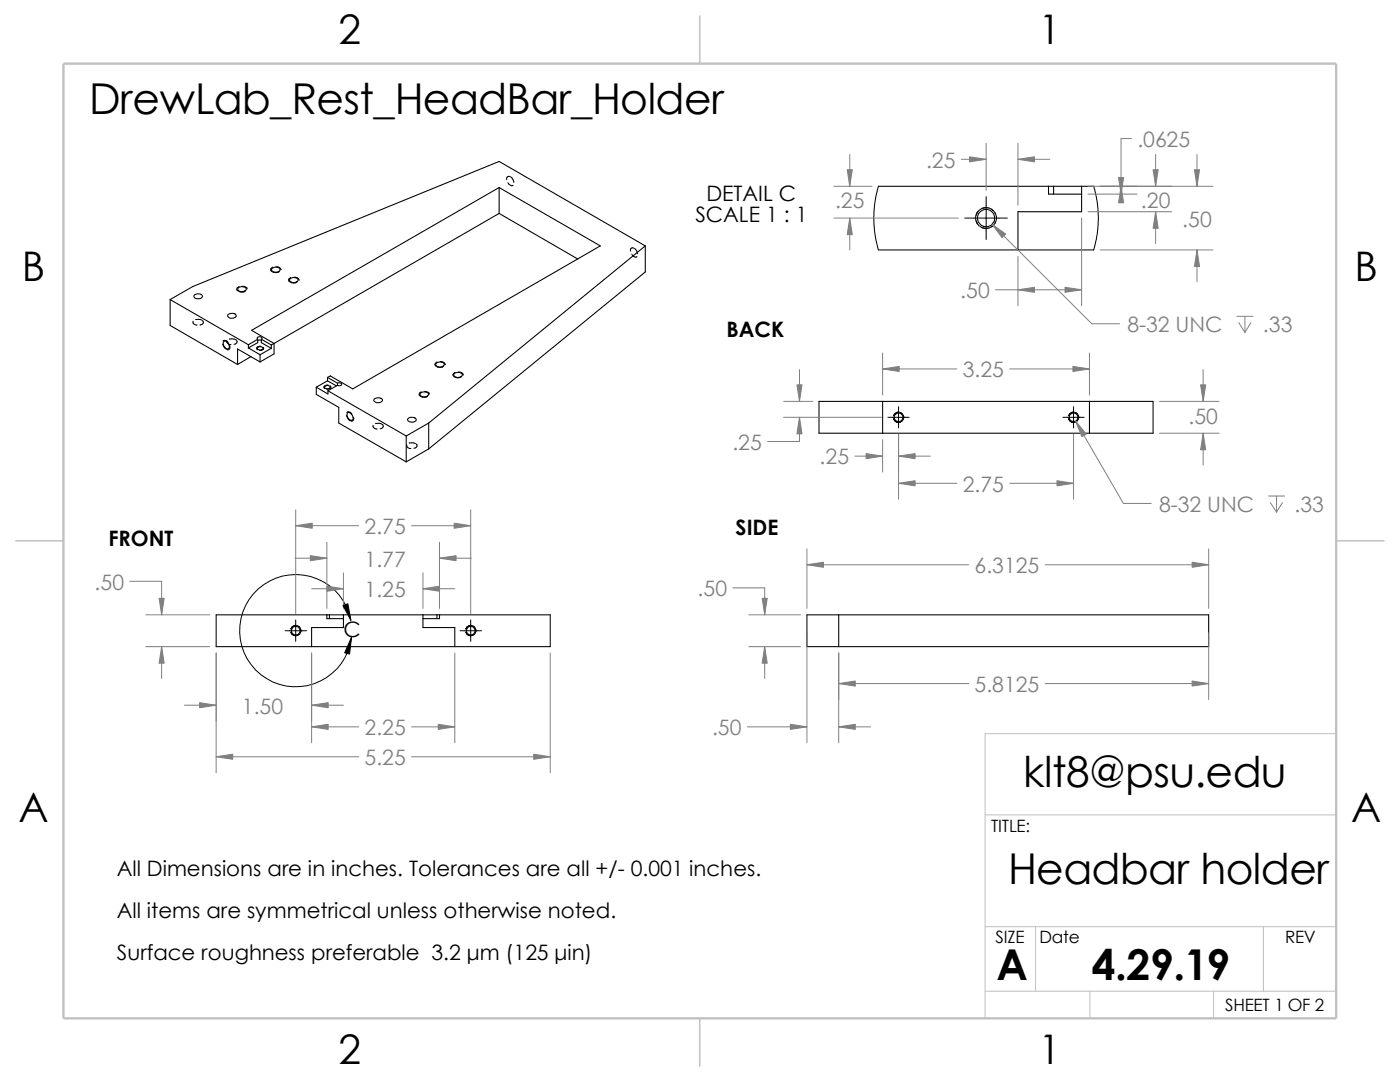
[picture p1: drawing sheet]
<svg xmlns="http://www.w3.org/2000/svg" width="279mm" height="216mm" viewBox="0 0 279 216" stroke-linecap="round" stroke-linejoin="round" font-family="sans-serif">
<path d="M266.7 146.4h-70.1v56.8M196.6 162.6h70.1M196.6 184.9h70.1M196.6 197.8h70.1M206.7 184.9v12.9M217.5 197.8v5.4M242.2 197.8v5.4M252.1 184.9v12.9" fill="none" stroke="#c0c0c0" stroke-width=".2"/>
<path d="M139.7 3.2v9.5M3.1 107.9h9.6M266.7 107.9h9.5M139.7 203.2v9.5" fill="none" stroke="#c0c0c0" stroke-width=".21"/>
<path d="M12.7 12.7h254v190.5h-254z" fill="none" stroke="#c0c0c0" stroke-width=".47"/>
<g fill="none" stroke="#000" stroke-width=".21">
<path d="M99.6 37.4l20.2 11.7-49.4 28.5-4.5-2.6-.5 .3M99.6 37.4l-49.4 28.5 4.5 2.6M99.6 37.4v5.2M175.3 37.2h34M209.3 37.2h1M209.3 37.2v1.5h6.6M210.3 37.2h8M210.3 37.2v1.5M215.9 37.2v5h-12.7v7.7M34 59.8l15.6 9M34 59.8v5.1l13.4 7.8M38.8 58.8a1.01 1.01 0 0 1 1.6 .4 1.03 1.03 0 0 1-1.7-.1z"/>
<path d="M47.6 57.4a1.1 1.1 0 0 1 1.5 .3 .95 .95 0 0 1-.8 .5 .95 .95 0 0 1-.8-.5zM54.4 53.5a1.1 1.1 0 0 1 1.5 .3 .93 .93 0 0 1-.9 .5 .93 .93 0 0 1-.8-.5zM58 55.6a1.1 1.1 0 0 1 1.5 .2 .93 .93 0 0 1-.9 .6 .93 .93 0 0 1-.8-.5zM99.6 42.6l-44.9 25.9M99.6 42.6l15.7 9.1M128.8 49.1l-29.2-16.9-61.2 25-4.4 2.6M128.8 49.1l-43.2 35.3M128.8 49.1v5.2l-43.2 35.3M175.3 49.9h43M44.7 68.1a.97 .97 0 0 1 .9 .5 .97 .97 0 0 1-.1 1 1.02 1.02 0 0 1-.8-1.5zM45.6 62.7a1.06 1.06 0 0 1 1.6 .4 1.07 1.07 0 0 1-1.8-.1zM49.6 69.4l2.3 1.4"/>
<path d="M49.6 68.8v.6M50.1 71.2l-2.7 1.5M51.4 69.4a.61 .61 0 0 1 .6-.2 .61 .61 0 0 1 .5 .4 .66 .66 0 0 1-1.1-.2zM51.4 67.7v-.1a.47 .47 0 0 1 .4-.4 .47 .47 0 0 1 .5 .4l-.1 .1M51.4 67.9h.8M51.4 67.7l-1.8 1.1M51.4 67.7v.7l-1.8 1M51.9 72.2l-4.5-2.6v3.1M51.9 70.8v1.4M52.2 67.7l1.9 1.1M52.2 67.7v.7l1.9 1.1M54.1 69.5l-2.2 1.3"/>
<path d="M54.1 68.8v.7M54.7 68.5l-.6 .3M54.7 68.5v2.1l-2.8 1.6M63.1 77.3v1.4l4.5 2.6v3.1l13.5 7.8M63.1 77.3l2.3 1.3v-.6M64.8 77.2a.61 .61 0 0 1 .6-.3 .61 .61 0 0 1 .5 .5 .66 .66 0 0 1-1.1-.2zM65.4 75.3l2 1.2M65.4 76l-2.3 1.3M65.4 76l1.7 1M65.4 75.3v.7M65.4 78l15.7 9M67.4 76.9l-2 1.1"/>
<path d="M67.4 76.5v.4M67.4 76.5h.7l.1 .2-.3 .3-.5-.1M74.7 79.6a1.04 1.04 0 0 1 1.6 .3 1.07 1.07 0 0 1-1.7 0zM84 78.4a1.1 1.1 0 0 1 1.5 .3 .95 .95 0 0 1-.8 .5 .95 .95 0 0 1-.9-.5zM87.1 72.4a1.14 1.14 0 0 1 1.6 .3 .97 .97 0 0 1-.9 .5 .97 .97 0 0 1-.8-.5zM90.7 74.5a1.14 1.14 0 0 1 1.6 .3 .97 .97 0 0 1-.9 .5 .97 .97 0 0 1-.8-.5zM69.3 82.4a.93 .93 0 0 1 1.2 1.1l-.2 .3a1 1 0 0 1-1-1.4zM81.1 87v5.2M81.4 83.6a1.01 1.01 0 0 1 1.7 .2 1.07 1.07 0 0 1-1.8 0zM85.6 84.4l-4.5 2.6M85.6 84.4v5.2M85.6 89.6l-4.5 2.6"/>
<path d="M163.4 80.1h66.7v6.3h-66.7zM176.1 80.1v6.3M217.4 80.1v6.3M65.2 122.7h.5M65.2 122.7h-22.1v6.3h66.7v-6.3h-22.1M65.2 122.7v.7h3.3M65.7 122.7h21.5M65.7 122.7v.7M68.5 122.7v2.5h-6.3v3.8M84.4 122.7v2.5h6.4v3.8M87.2 122.7h.5M87.2 122.7v.7"/>
<path d="M87.7 122.7v.7h-3.3M161 122.7h80.2v6.3h-80.2zM167.4 122.7v6.3"/>
<circle cx="196.8" cy="43.5" r="1.72"/>
<circle cx="179.3" cy="83.3" r=".86"/>
<circle cx="214.2" cy="83.3" r=".86"/>
<circle cx="59" cy="125.9" r=".85"/>
<circle cx="94" cy="125.9" r=".85"/>
</g>
<g fill="none" stroke="#000" stroke-width=".2">
<path d="M101.3 36.4a.8 .8 0 0 0 1.1 .6M101.9 35.3l-.6-.1-.1 .2-.1 .5M101.9 35.3l.5 .5 .1 .6M175.3 37.2l-.6 2.7-.3 3.3 .1 3 .8 3.7M196.8 39.2v8.6M218.3 37.2l.7 3.2 .2 3.2-.3 3.3-.6 3M47.7 57.2l-.4 .2-.1 .3 .4 .4M48.3 57.1a.92 .92 0 0 1 1 .6M48.9 58.1l-.6 .2-.6-.1M54.4 54.3l.6 .1 .7-.1M54.4 53.3l-.3 .3-.1 .2 .3 .4M55.1 53.2a.88 .88 0 0 1 1 .6h-.1"/>
<path d="M58 55.4l-.4 .5 .3 .4M58.7 55.3a.97 .97 0 0 1 1 .6M59.3 56.3l-.7 .2-.6-.2M59.6 55.9h.1M126.1 50.7a.77 .77 0 0 0 1 .5M126.5 49.5h-.5l-.1 .2-.1 .4M126.6 49.6l.5 .5 .2 .5M192.5 43.5h8.5M194.7 43.6l.4 1.1M194.8 44l.6 1.1M195.1 42.2l-.4 1.2M195.5 41.9l-.7 1.1"/>
<path d="M195.6 45.2l.6 .3 .6 .1M196 45.4l.5 .2 .7-.1M196.8 41.4l-1.2 .4M197.1 41.5l.9 .3 .2 .2M197.2 41.4l-1.2 .2M197.8 41.7l.4 .3 .4 .6M198.2 44.9l-.2 .3-.9 .3M198.6 42.5l.3 .8-.1 .4M198.6 44.4l-.4 .6-.4 .3M198.8 43.2l.1 .4-.3 .8M38.5 64.1v.2a.74 .74 0 0 0 .8 .6M39 63.8l1.3 .1"/>
<path d="M40.4 64l.2 .3-.1 .3-.6 .3M44.4 68.7l.2 .4 .6 .6M44.5 68a.7 .7 0 0 1 1.1 .4M45.3 68v.2a.75 .75 0 0 0 .8 .5M45.8 67.6l1.2 .2M45.8 68.9v.7l-.1 .2-.4-.1M47.1 67.8l.2 .4-.1 .2-.5 .3M51.9 69.1h.1M51.9 69.1a.5 .5 0 0 0-.6 .6l.1 .1M52.5 69.3l.1 .2a.64 .64 0 0 1-.8 .4M65.3 76.8h.1M65.3 76.8l-.6 .3v.3l.2 .2"/>
<path d="M65.9 77l.1 .3a.64 .64 0 0 1-.8 .3M84.1 78.2l-.4 .2v.3l.2 .4M84.7 78.1a.82 .82 0 0 1 1 .6M85.3 79.1l-.6 .2-.6-.1M87.2 73.2l.6 .1 .6-.1M87.2 72.2a.52 .52 0 0 0-.3 .7l.2 .3M87.9 72.1a.77 .77 0 0 1 .9 .7M90.8 75.2l.6 .2 .6-.1M90.8 74.3a.52 .52 0 0 0-.3 .7l.2 .2M91.5 74.2a.77 .77 0 0 1 .9 .6M69.1 82.9l.5 .8 .2 .2M69.2 82.3a.65 .65 0 0 1 1 .3"/>
<path d="M70.5 83.2v.6l-.1 .2-.5-.1M74.5 84.9l-.1 .1a.75 .75 0 0 0 .9 .6M74.9 84.5l1.3 .1M76.3 84.7l.2 .3-.1 .3-.5 .3M81.2 88.8v.1a.75 .75 0 0 0 .8 .6M81.7 88.4l1.2 .1M83.1 88.6l.1 .1v.5l-.6 .3M177.2 83.3h4.2M178.3 83.6l.1 .1M178.3 82.9h.1M178.3 83.5l.1 .2M178.4 83.7l.5 .5"/>
<path d="M178.4 82.9l-.1 .1M178.9 82.3l-.5 .6M178.9 82.3l.4-.1 .7 .3M178.9 84.2l.3 .1M179.2 82.2l-.3 .1M179.3 81.2v4.2M179.8 82.4l.5 .5 .1 .4M180 84l-.3 .2h-.8M180.3 83.1l.1 .2M180.4 83.3l-.1 .1M180.4 83.3l-.1 .4-.5 .4M212.1 83.3h4.3"/>
<path d="M213.2 83.6l.1 .1M213.2 82.9h.1M213.2 83.5l.1 .2M213.3 83.7l.6 .5M213.3 82.9l-.1 .1M213.9 82.3l-.6 .6M213.9 82.3l.3-.1 .7 .3M213.9 84.2l.3 .1M214.2 82.2l-.3 .1M214.2 81.2v4.2M214.8 82.4l.4 .5 .1 .4M214.9 84l-.3 .2h-.7"/>
<path d="M215.2 83.1l.1 .2M215.3 83.3l-.1 .1M215.3 83.3l-.1 .4-.4 .4M56.9 125.9h4.3M58 126.1l.3 .5 .3 .2M58.1 125.4l-.1 .1M58.6 124.9l.4-.1 .7 .3M58.6 124.9l-.5 .5M58.6 126.8h.4M59 124.8l-.4 .1M59 123.7v4.3M59.6 125l.4 .4 .1 .5"/>
<path d="M59.7 126.6l-.3 .2h-.8M60 125.6l.1 .3M60.1 125.9l-.3 .7-.2 .1M60.1 125.9l-.1 .2M70 123.8a11.2 11.2 0 0 0-17.4-7.1 11.2 11.2 0 0 0 .7 18.8 11.2 11.2 0 0 0 16.8-8.3M91.8 125.9h4.3M93 126.1l.2 .5 .4 .2M93 125.4v.1M93.6 124.9l.3-.1 .7 .3M93.6 124.9l-.6 .5M93.6 126.8h.3M93.9 124.8l-.3 .1"/>
<path d="M93.9 123.7v4.3M94.5 125l.4 .4 .1 .5M94.6 126.6l-.2 .2h-.8M94.9 125.6l.1 .3M95 125.9l-.3 .7-.2 .1M95 125.9l-.1 .2"/>
</g>
<g fill="none" stroke="#808080" stroke-width=".2">
<path d="M166.4 37.2h7.6M169.6 30.8v6.4M191.9 31.8h4.9M196.8 28.6v9.4M203.2 28.6v12.4M203.2 31.8h6.3M217.1 38.7h9.8M217.1 37.2h25M225.8 27.6h-2.1v11.1M230.6 30.8v6.4M238.9 30.8v6.4M166.4 43.5h24.9"/>
<path d="M169.6 43.5v6.4M198 44.7l19.9 19.9h5.5M198.7 57.8h17.2M203.2 51.1v9.9M215.9 43.5v17.5M217.1 42.2h16.7M219.5 49.9h22.6M230.6 42.2v6.4M238.9 49.9v6.3M159.6 73.7v6.4M176.1 70.4v8.4M176.1 73.6h14.9"/>
<path d="M201.5 73.6h15.9M217.4 70.4v8.4M240.1 73.7v6.4M246.8 63.1h3.3M247.2 64.4l1.3 1.9M248.5 63.1v3.2M249.6 64.4l-1.1 1.9M156.4 80.1h5.8M156.4 83.3h19.5M159.6 83.3v4.8h-6.4M170.6 91h5.5M176.1 87.7v6.5"/>
<path d="M179.3 96.4h11.7M179.3 86.7v12.9M179.3 91h6.4M201.5 96.4h12.7M214.2 86.7v12.9M214.7 84l9.5 16.5h5.5M231.4 80.1h11.9M231.4 86.4h11.9M240.1 86.4v6.4M253.2 99h3.2M254.8 99v3.2M25.9 116h6.4v6.7"/>
<path d="M58.9 111.4h6.3M59 104.9h12.6M59 101.7v20.7M62.2 117.5h6.3M65.2 108.2v13.2M68.5 114.3v7.1M82.1 104.9h11.8M84.4 117.5h6.4M84.4 114.3v7.1M87.7 108.2v13.2M87.7 111.4h6.4M93.9 101.7v20.7"/>
<path d="M146.3 117.3h6.3v5.4M161 112.7h32.3M161 109.5v11.9M208.6 112.7h32.6M241.2 109.5v11.9M253.5 100.3l1.3 1.9M255.9 100.3l-1.1 1.9M29.1 122.7h12.8M29.1 129h12.8M32.3 129v6.4M43.1 130.3v23.9M62.2 130.3v17.9"/>
<path d="M90.8 130.3v17.9M109.8 130.3v23.9M149.4 122.7h10.4M149.4 129h10.4M152.6 129v6.4M161 126.2v22M167.4 130.3v17.9M167.4 136.4h25.9M208.6 136.4h32.6M241.2 126.2v13.4M36.8 140.7h6.3M43.1 151h28.5"/>
<path d="M62.2 140.7h6.3M62.2 145h9.4M82.1 151h27.7M82.1 145h8.7M149.1 145h11.9M167.4 145h6.3"/>
</g>
<g fill="#808080" stroke="#808080" stroke-width=".2">
<path d="M62.2 140.7l3.3-.5v1z"/>
<path d="M39.8 140.2l3.3 .5-3.3 .5z"/>
<path d="M84.4 117.5l3.3-.5v1z"/>
<path d="M65.2 117l3.3 .5-3.3 .5z"/>
<path d="M31.7 119.4h1.1l-.5 3.3z"/>
<path d="M32.3 129l.5 3.3h-1.1z"/>
<path d="M43.1 151l3.3-.5v1z"/>
<path d="M106.5 150.5l3.3 .5-3.3 .5z"/>
<path d="M62.2 145l3.3-.5v1z"/>
<path d="M87.5 144.5l3.3 .5-3.3 .5z"/>
<path d="M59 104.9l3.3-.5v1z"/>
<path d="M90.6 104.4l3.3 .5-3.3 .5z"/>
<path d="M61.9 110.9l3.3 .5-3.3 .5z"/>
<path d="M87.7 111.4l3.3-.5v1z"/>
<path d="M152.6 129l.5 3.3h-1z"/>
<path d="M152.1 119.4h1l-.5 3.3z"/>
<path d="M167.4 145l3.3-.5v1z"/>
<path d="M157.7 144.5l3.3 .5-3.3 .5z"/>
<path d="M161 112.7l3.3-.5v1z"/>
<path d="M237.9 112.2l3.3 .5-3.3 .5z"/>
<path d="M167.4 136.4l3.3-.5v1z"/>
<path d="M237.9 135.9l3.3 .5-3.3 .5z"/>
<path d="M159.6 83.3l.5 3.3h-1.1z"/>
<path d="M210.9 95.9l3.3 .5-3.3 .5z"/>
<path d="M159 76.8h1.1l-.5 3.3z"/>
<path d="M240.1 86.4l.5 3.3h-1z"/>
<path d="M176.1 73.6l3.4-.5v1z"/>
<path d="M214.1 73.1l3.3 .5-3.3 .5z"/>
<path d="M172.8 90.5l3.3 .5-3.3 .5z"/>
<path d="M179.3 91l3.3-.5v1z"/>
<path d="M179.3 96.4l3.3-.5v1z"/>
<path d="M239.6 76.8h1l-.5 3.3z"/>
<path d="M214.7 84l2.1 2.6-.9 .5z"/>
<path d="M223.7 37.2l.5 3.3h-1z"/>
<path d="M223.2 35.4h1l-.5 3.3z"/>
<path d="M238.9 49.9l.5 3.3h-1z"/>
<path d="M203.2 31.8l3.3-.5v1z"/>
<path d="M238.4 33.9h1l-.5 3.3z"/>
<path d="M193.5 31.3l3.3 .5-3.3 .5z"/>
<path d="M198 44.7l2.7 2-.7 .7z"/>
<path d="M169.6 43.5l.5 3.3h-1z"/>
<path d="M169.1 33.9h1l-.5 3.3z"/>
<path d="M230.6 42.2l.5 3.4h-1z"/>
<path d="M230.1 33.9h1l-.5 3.3z"/>
<path d="M203.2 57.8l3.3-.5v1z"/>
<path d="M212.6 57.3l3.3 .5-3.3 .5z"/>
</g>
<path d="M68.5 120.8l.9-.3 .6 3.3zM70.1 127.2l-.3 3.3-1-.2z" fill="#000" stroke="#000" stroke-width=".2"/>
<g font-size="8.5">
<text x="17.8" y="22.7">DrewLab_Rest_HeadBar_Holder</text>
<text x="204.2" y="157">klt8@psu.edu</text>
<text x="201.2" y="176.4">Headbar holder</text>
<text x="198.8" y="195.5">A</text>
<text x="217.9" y="195.5">4.29.19</text>
</g>
<g font-size="8.1">
<text x="67.6" y="8.8">2</text>
<text x="207.3" y="8.8">1</text>
<text x="4.4" y="56.1">B</text>
<text x="270.3" y="56.1">B</text>
<text x="3.7" y="164.1">A</text>
<text x="269.6" y="164.1">A</text>
<text x="67.6" y="212.3">2</text>
<text x="207.3" y="212.3">1</text>
</g>
<g font-size="4.2" fill="#808080">
<text x="227" y="29.3">.0625</text>
<text x="184.8" y="33.5">.25</text>
<text x="166.7" y="41.5">.25</text>
<text x="227.7" y="41.5">.20</text>
<text x="236" y="45.3">.50</text>
<text x="191.6" y="59.5">.50</text>
<text x="225" y="66.3">8-32 UNC</text>
<text x="252" y="66.3">.33</text>
<text x="192.1" y="75.3">3.25</text>
<text x="146.2" y="89.8">.25</text>
<text x="237.2" y="84.7">.50</text>
<text x="163.6" y="92.7">.25</text>
<text x="192.1" y="98.1">2.75</text>
<text x="72.8" y="106.6">2.75</text>
<text x="231.3" y="102.1">8-32 UNC</text>
<text x="258.3" y="102.1">.33</text>
<text x="72.8" y="113.1">1.77</text>
<text x="18.9" y="117.6">.50</text>
<text x="72.8" y="119.2">1.25</text>
<text x="139.2" y="119">.50</text>
<text x="194.5" y="114.3">6.3125</text>
<text x="48.3" y="142.4">1.50</text>
<text x="194.5" y="138">5.8125</text>
<text x="72.8" y="146.7">2.25</text>
<text x="142.1" y="146.7">.50</text>
<text x="72.8" y="152.7">5.25</text>
</g>
<g font-size="4.2">
<text x="141" y="40.1">DETAIL C</text>
<text x="138.8" y="44.3">SCALE 1 : 1</text>
<text x="145" y="67.3">BACK</text>
<text x="146.8" y="106.8">SIDE</text>
<text x="21.6" y="109">FRONT</text>
<text x="68.5" y="127.1">C</text>
<text x="23.3" y="174.8">All Dimensions are in inches. Tolerances are all +/- 0.001 inches.</text>
<text x="23.3" y="183.1">All items are symmetrical unless otherwise noted.</text>
<text x="23.3" y="191.5">Surface roughness preferable 3.2 μm (125 μin)</text>
</g>
<g font-size="3.4">
<text x="197.8" y="166">TITLE:</text>
<text x="198.7" y="188.1">SIZE</text>
<text x="207.5" y="188.1">Date</text>
<text x="256.5" y="188.2">REV</text>
<text x="244.5" y="201.7">SHEET 1 OF 2</text>
</g>
</svg>
